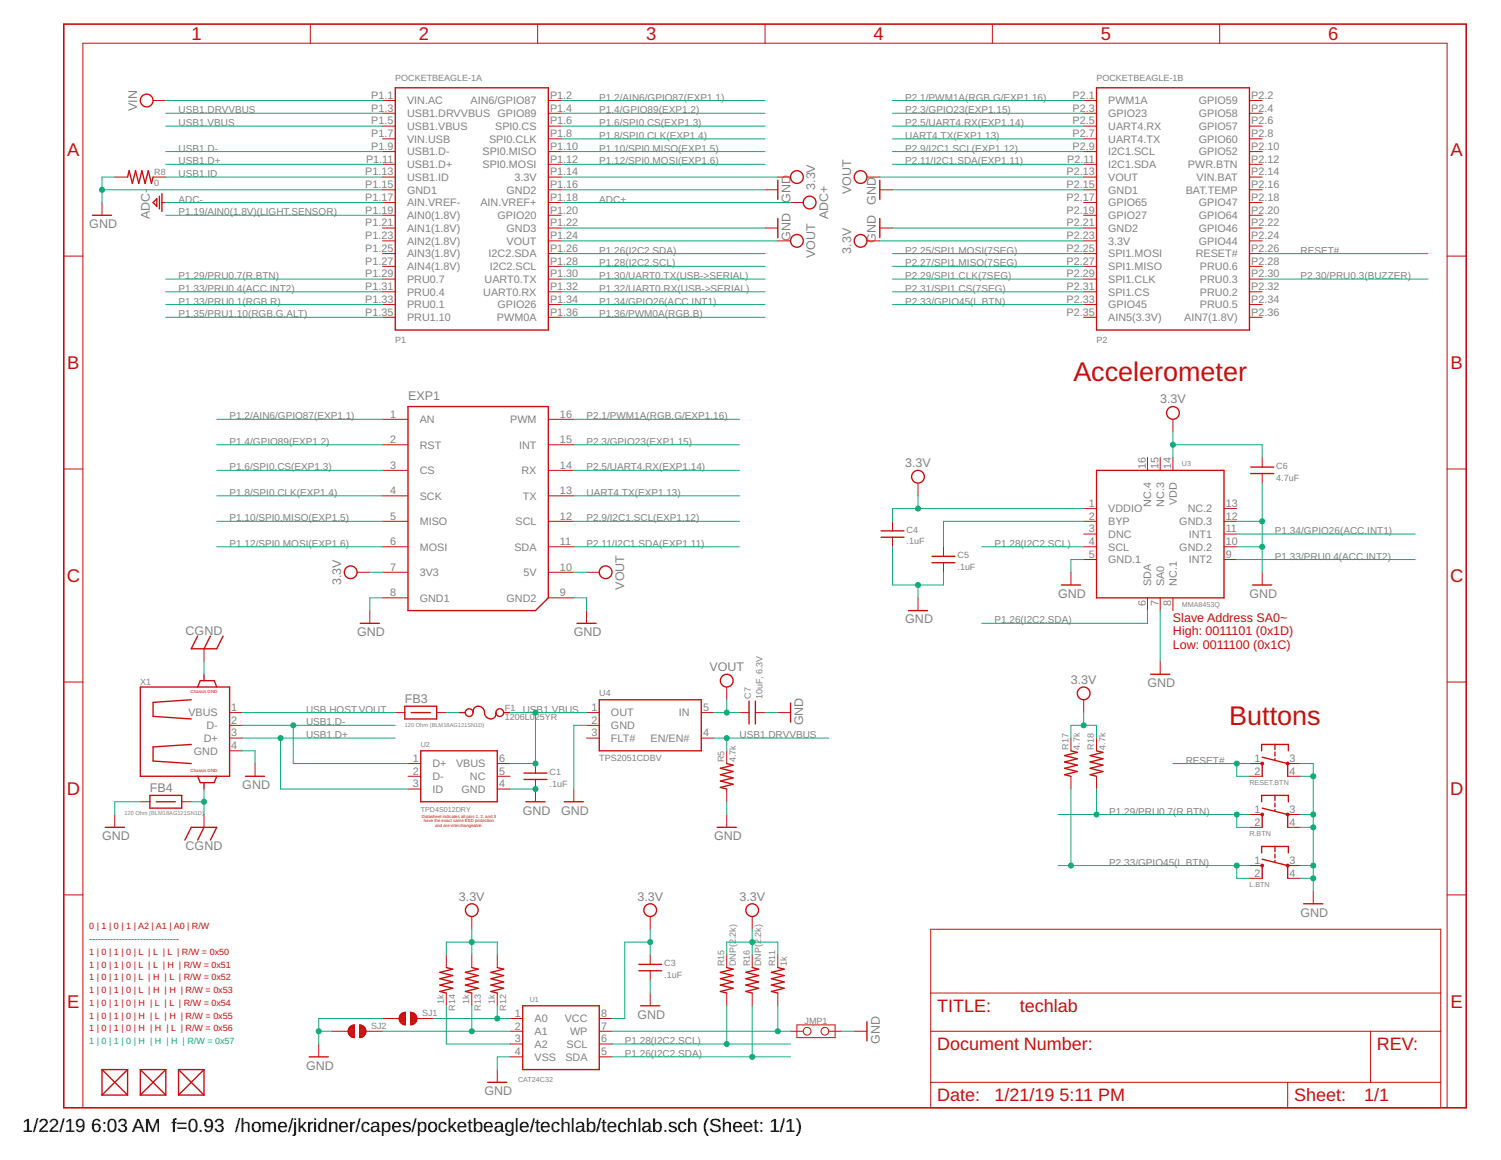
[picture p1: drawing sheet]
<svg xmlns="http://www.w3.org/2000/svg" width="279mm" height="216mm" viewBox="0 0 279 216" stroke-linecap="round" stroke-linejoin="round" font-family="sans-serif">
<g fill="none" stroke="#c90d0c" stroke-width=".25">
<path d="M73.6 16.3h28.5v45.1h-28.5zM204.1 16.3h28.5v45.1h-28.5zM23.7 33l.3-1.2 .6 2.3 .6-2.3 .6 2.3 .6-2.3 .6 2.3 .6-2.3 .6 2.3 .3-1.1M29.2 37v1.4l-.7-.7zM29.7 36.5v2.4M30.1 36v3.4M144.8 33.5v3.6M163.8 33.5v3.6M17.2 40.1h3.6M144.8 40.7v3.5M163.8 40.7v3.5M75.9 75.7h26.2v35.6l-2.4 2.3h-23.8z"/>
<path d="M164 100h4.3M164 98.8h4.3M204.1 87.5h23.7v23.8h-23.7zM232.8 88.1h4.3M232.8 86.9h4.3M36.8 118.4l-1.2 2.4h4.7l1.2-2.4M39.2 118.4l-1.2 2.4M67.1 116h3.5M107.4 116h3.6M169.1 113.6h3.6M173.5 104.7h4.3M173.5 103.5h4.3"/>
<path d="M197.6 108.9h3.5M233.2 108.9h3.5M26.1 127.9h16.6v16.6h-16.6zM35.6 130.2l-7.1 .5v2.6l7.1 .5M35.6 138.6l-7.1 .4v2.6l7.1 .5M36.8 127.9l.5-1.2h2.6l.4 1.2M38 125.5v1.2M75.4 131.4h5.9v2.4h-5.9zM76.5 132.6h3.6M78.3 139.7h14.3v9.5h-14.3zM85.4 132.6h1.2M88.1 132.6a1.08 1.08 0 0 1 1-1.2 1.08 1.08 0 0 1 1.1 1.2 1.08 1.08 0 0 0 1.1 1.2 1.08 1.08 0 0 0 1-1.2"/>
<path d="M93.7 132.6h1.2M111.5 130.2h19v9.5h-19zM139.4 130.5v4.2M140.6 130.5v4.2M147.2 130.9v3.5M199.3 139.7l1.2 .3-2.3 .6 2.3 .6-2.3 .6 2.3 .6-2.3 .6 2.3 .6-2.3 .6 1.1 .3M204.1 139.7l1.2 .3-2.4 .6 2.4 .6-2.4 .6 2.4 .6-2.4 .6 2.4 .6-2.4 .6 1.2 .3M214.2 125.5h3.5M234.8 139.7v-1.1h5v1.1M237.3 138.6v.9M237.3 140v.7M19.6 154h3.6"/>
<path d="M27.9 148h5.9v2.4h-5.9zM29.1 149.2h3.5M34.4 156.4l1.2-2.4h4.7l-1.1 2.4M36.8 144.5l.5 1.2h2.6l.4-1.2M38 145.7v1.2M38 154l-1.2 2.4M45.7 144.5h3.6M97.5 145.1h4.3M97.5 143.9h4.3M97.9 149.2h3.6M105 149.2h3.6M133.5 154h3.6"/>
<path d="M135.3 142.1l1.2 .3-2.4 .6 2.4 .6-2.4 .6 2.4 .6-2.4 .6 2.4 .6-2.4 .6 1.2 .3M234.8 149.2v-1.2h5v1.2M234.8 158.7v-1.2h5v1.2M234.9 140.9l4.8 1.2v2.4M234.9 142.1v2.4M234.9 151.6v2.4M234.9 150.4l4.8 1.2v2.4M234.9 159.9l4.8 1.2v2.4M237.3 141.2v.2M237.3 148v1M237.3 149.5v.7M237.3 150.7v.2"/>
<path d="M237.3 157.5v1M237.3 159v.7M118.9 179.5h4.3M234.9 161.1v2.4M237.3 160.1v.3M242.7 168.2h3.5M19 199.1l4.7 4.7M19 199.1h4.7M19 199.1v4.7M23.7 199.1l-4.7 4.7M23.7 199.1v4.7M26.1 199.1h4.8"/>
<path d="M26.1 199.1l4.8 4.7M26.1 199.1v4.7M30.9 199.1l-4.8 4.7M30.9 199.1v4.7M33.2 199.1h4.8M33.2 199.1l4.8 4.7M33.2 199.1v4.7M38 199.1l-4.8 4.7M38 199.1v4.7M57.6 196.7h3.5M83.1 180.1l1.2 .3-2.4 .6 2.4 .6-2.4 .6 2.4 .6-2.4 .5 2.4 .6-2.4 .6 1.2 .3M87.8 180.1l1.2 .3-2.4 .6 2.4 .6-2.4 .6 2.4 .6-2.4 .5 2.4 .6-2.4 .6 1.2 .3"/>
<path d="M92.6 180.1l1.1 .3-2.3 .6 2.3 .6-2.3 .6 2.3 .6-2.3 .5 2.3 .6-2.3 .6 1.2 .3M97.3 187.2h14.2v11.9h-14.2zM118.9 180.7h4.3M119.3 187.2h3.5M135.3 180.1l1.2 .3-2.4 .6 2.4 .6-2.4 .6 2.4 .6-2.4 .5 2.4 .6-2.4 .6 1.2 .3M140 180.1l1.2 .3-2.4 .6 2.4 .6-2.4 .6 2.4 .6-2.4 .5 2.4 .6-2.4 .6 1.2 .3M144.8 180.1l1.2 .3-2.4 .6 2.4 .6-2.4 .6 2.4 .6-2.4 .5 2.4 .6-2.4 .6 1.2 .3M161.4 190.2v3.5M19 203.8h4.7M26.1 203.8h4.8M33.2 203.8h4.8M90.8 201.4h3.5"/>
<circle cx="27.3" cy="18.7" r="1.19"/>
<circle cx="148.3" cy="33" r="1.19"/>
<circle cx="150.7" cy="37.7" r="1.19"/>
<circle cx="160.2" cy="33" r="1.19"/>
<circle cx="148.3" cy="44.8" r="1.19"/>
<circle cx="160.2" cy="44.8" r="1.19"/>
<circle cx="218.3" cy="76.9" r="1.19"/>
<circle cx="170.9" cy="88.7" r="1.19"/>
<circle cx="65.3" cy="106.5" r="1.19"/>
<circle cx="112.7" cy="106.5" r="1.19"/>
<circle cx="87.3" cy="132.6" r=".72"/>
<circle cx="93" cy="132.6" r=".72"/>
<circle cx="135.3" cy="126.7" r="1.19"/>
<circle cx="201.7" cy="129.1" r="1.19"/>
<circle cx="234.9" cy="151.6" r=".23"/>
<circle cx="234.9" cy="142.1" r=".23"/>
<circle cx="239.7" cy="151.6" r=".23"/>
<circle cx="239.7" cy="142.1" r=".23"/>
<circle cx="87.8" cy="169.4" r="1.19"/>
<circle cx="121" cy="169.4" r="1.19"/>
<circle cx="140" cy="169.4" r="1.19"/>
<circle cx="234.9" cy="161.1" r=".23"/>
<circle cx="239.7" cy="161.1" r=".23"/>
</g>
<g fill="none" stroke="#c90d0c" stroke-width=".19">
<path d="M28.5 18.7h2.4M57.8 4.5v3.5M71.2 18.7h2.4M100.1 4.5v3.5M102.1 18.7h2.3M142.4 4.5v3.5M184.7 4.5v3.5M201.7 18.7h2.4M227 4.5v3.5M232.6 18.7h2.3M19 37.7v2.4M21.4 33h2.3"/>
<path d="M28.5 33h2.4M30.1 37.7h.8M71.2 21.1h2.4M71.2 23.5h2.4M71.2 25.8h2.4M71.2 28.2h2.4M71.2 30.6h2.4M71.2 33h2.4M71.2 35.3h2.4M71.2 37.7h2.4M102.1 21.1h2.3M102.1 23.5h2.3"/>
<path d="M102.1 25.8h2.3M102.1 28.2h2.3M102.1 30.6h2.3M102.1 33h2.3M102.1 35.3h2.3M102.1 37.7h2.3M142.4 35.3h2.4M144.8 33h2.4M147.2 37.7h2.3M161.4 33h2.4M163.8 35.3h2.3M201.7 21.1h2.4"/>
<path d="M201.7 23.5h2.4M201.7 25.8h2.4M201.7 28.2h2.4M201.7 30.6h2.4M201.7 33h2.4M201.7 35.3h2.4M201.7 37.7h2.4M232.6 21.1h2.3M232.6 23.5h2.3M232.6 25.8h2.3M232.6 28.2h2.3M232.6 30.6h2.3"/>
<path d="M232.6 33h2.3M232.6 35.3h2.3M232.6 37.7h2.3M11.9 47.7h3.5M71.2 40.1h2.4M71.2 42.4h2.4M71.2 44.8h2.4M71.2 47.2h2.4M71.2 49.6h2.4M71.2 51.9h2.4M71.2 54.3h2.4M71.2 56.7h2.4"/>
<path d="M71.2 59.1h2.4M102.1 40.1h2.3M102.1 42.4h2.3M102.1 44.8h2.3M102.1 47.2h2.3M102.1 49.6h2.3M102.1 51.9h2.3M102.1 54.3h2.3M102.1 56.7h2.3M102.1 59.1h2.3M142.4 42.4h2.4M144.8 44.8h2.4"/>
<path d="M161.4 44.8h2.4M163.8 42.4h2.3M201.7 40.1h2.4M201.7 42.4h2.4M201.7 44.8h2.4M201.7 47.2h2.4M201.7 49.6h2.4M201.7 51.9h2.4M201.7 54.3h2.4M201.7 56.7h2.4M201.7 59.1h2.4M232.6 40.1h2.3"/>
<path d="M232.6 42.4h2.3M232.6 44.8h2.3M232.6 47.2h2.3M232.6 49.6h2.3M232.6 51.9h2.3M232.6 54.3h2.3M232.6 56.7h2.3M232.6 59.1h2.3M269.4 47.7h3.5M71.2 78h4.7M102.1 78h4.7M218.3 78v2.4"/>
<path d="M11.9 87.3h3.5M71.2 82.8h4.7M71.2 87.5h4.7M71.2 92.3h4.7M71.2 97h4.7M102.1 82.8h4.7M102.1 87.5h4.7M102.1 92.3h4.7M102.1 97h4.7M166.1 97v1.8M166.1 100v1.8M170.9 89.9v2.4"/>
<path d="M201.7 97h2.4M201.7 94.7h2.4M201.7 99.4h2.4M213.6 85.2v2.3M216 85.2v2.3M218.3 85.2v2.3M227.8 97h2.4M227.8 94.7h2.4M227.8 99.4h2.4M234.9 85.2v1.7M234.9 88.1v1.8M269.4 87.3h3.5"/>
<path d="M66.5 106.5h2.3M68.8 113.6v2.4M71.2 101.8h4.7M71.2 106.5h4.7M71.2 111.3h4.7M102.1 101.8h4.7M102.1 106.5h4.7M102.1 111.3h4.7M109.2 106.5h2.3M109.2 113.6v2.4M170.9 111.3v2.3M175.6 101.8v1.7"/>
<path d="M175.6 104.7v1.8M199.3 106.5v2.4M201.7 101.8h2.4M201.7 104.1h2.4M213.6 111.3v2.3M216 111.3v2.3M218.3 111.3v2.3M227.8 101.8h2.4M227.8 104.1h2.4M234.9 106.5v2.4M11.9 126.9h3.5M38 120.8v2.3"/>
<path d="M42.7 132.6h2.4M42.7 135h2.4M42.7 137.4h2.4M42.7 139.7h2.4M73.6 132.6h1.8M81.3 132.6h1.8M109.2 132.6h2.3M109.2 135h2.3M109.2 137.4h2.3M130.5 132.6h2.4M130.5 137.4h2.4M135.3 127.9v2.3"/>
<path d="M135.3 139.7v2.4M137.6 132.6h1.8M140.6 132.6h1.8M144.8 132.6h2.4M199.3 137.4v2.3M201.7 130.2v2.4M204.1 137.4v2.3M216 123.1v2.4M269.4 126.9h3.5M21.4 151.6v2.4M26.1 149.2h1.8M33.8 149.2h1.8"/>
<path d="M38 151.6v2.4M47.5 142.1v2.4M75.9 142.1h2.4M75.9 144.5h2.4M75.9 146.9h2.4M92.6 142.1h2.3M92.6 144.5h2.3M92.6 146.9h2.3M99.7 142.1v1.8M99.7 145.1v4.1M106.8 146.9v2.3M135.3 146.9v2.3"/>
<path d="M135.3 151.6v2.4M199.3 144.5v2.4M204.1 144.5v2.4M232.6 142.1h2.3M232.6 144.5h2.3M232.6 151.6h2.3M232.6 154h2.3M239.7 142.1h2.4M239.7 144.5h2.4M239.7 151.6h2.4M239.7 154h2.4M11.9 166.6h3.5"/>
<path d="M83.1 177.7v2.4M87.8 170.6v2.4M87.8 177.7v2.4M92.6 177.7v2.4M121 170.6v2.4M121 177.7v1.8M135.3 177.7v2.4M140 170.6v2.4M140 177.7v2.4M144.8 177.7v2.4M173.2 173h95v33.2h-95zM232.6 161.1h2.3"/>
<path d="M232.6 163.5h2.3M239.7 161.1h2.4M239.7 163.5h2.4M244.5 165.8v2.4M269.4 166.6h3.5M59.3 194.3v2.4M61.7 191.9h3.1M64.8 191.9v.3M64.8 191.9h1.2M64.8 192.2l.1 .2M64.8 192.1h1.2M64.8 192h1.2"/>
<path d="M64.8 191.8h1.2M64.8 192.2h1.2M64.8 191.7h1.2M64.9 191.6h1.1M64.9 192.4h1.1M64.9 191.5h1.1M64.9 192.5h1.1M65 191.3l-.2 .6M65 191.4h1M65 192.6h1M65 191.2h1M65.1 192.7h.9"/>
<path d="M65.1 191.1h.9M65.2 192.8h.8M65.2 191h.8M65.3 192.9h.7M65.4 190.9l.6-.1v2.3l-.6-.1-.5-.6M65.4 190.9l-.4 .4M65.4 190.9h.6M65.5 193h.5M65.7 190.8h.3M66.9 193h.5M66.9 192.9h.7M66.9 192.8h.9"/>
<path d="M66.9 192.7h1M66.9 192.6h1M66.9 192.5h1.1M66.9 192.4h1.2M66.9 192.2h1.2M66.9 192.1h1.2M66.9 192h1.2M66.9 191.9h1.2M66.9 191.8h1.2M66.9 191.7h1.2M66.9 191.6h1.2M66.9 191.5h1.1"/>
<path d="M66.9 191.4h1.1M66.9 191.2h1M66.9 191.1h.9M66.9 191h.8M66.9 190.9h.6M66.9 190.8h.3M67.5 190.9l-.6-.1v2.3l.6-.1 .6-.6M67.5 190.9l.5 .4M68 191.3l.1 .6M68.1 192.2v.2M68.1 191.9h3.1M68.1 191.9v.3"/>
<path d="M71.2 189.6h4.3M74.3 189.7h1.2M74.3 189.5h1.2M74.3 189.8h1.2M74.3 189.4h1.2M74.3 189.9h1.2M74.3 189.3h1.2M74.4 189.2l-.1 .4 .1 .6M74.4 190h1.1M74.4 189.1h1.1M74.4 189h1.1M74.4 190.1h1.1"/>
<path d="M74.5 188.9h1M74.5 190.2h1M74.6 188.8l.3-.2 .6-.2v2.4l-.6-.2-.5-.4M74.6 188.8l-.2 .4M74.6 188.8h.9M74.6 190.4h.9M74.7 188.7h.8M74.7 190.5h.8M74.8 188.6h.7M74.9 190.6h.6M75 188.5h.5M75.1 190.7h.4"/>
<path d="M76.4 190.7h.4M76.4 190.6h.6M76.4 190.5h.8M76.4 190.4h.9M76.4 190.2h1M76.4 190.1h1.1M76.4 190h1.1M76.4 189.9h1.2M76.4 189.8h1.2M76.4 189.7h1.2M76.4 189.5h1.2M76.4 189.4h1.2"/>
<path d="M76.4 189.3h1.2M76.4 189.1h1.1M76.4 189h1.1M76.4 188.9h1M76.4 188.8h.9M76.4 188.7h.8M76.4 188.6h.7M76.4 188.5h.5M77.2 190.5l-.4 .2M77.3 188.8l-.3-.2-.6-.2v2.4l.4-.1M77.3 188.8l.2 .4M77.5 189.2l.1 .6-.4 .7"/>
<path d="M80.7 189.6h-4.3M83.1 184.8v2.4M87.8 184.8v2.4M92.6 184.8v2.4M92.6 199.1v2.3M94.9 191.9h2.4M94.9 189.6h2.4M94.9 194.3h2.4M94.9 196.7h2.4M111.5 191.9h2.4M111.5 189.6h2.4M111.5 194.3h2.4"/>
<path d="M111.5 196.7h2.4M121 180.7v1.8M121 184.8v2.4M135.3 184.8v2.4M140 184.8v2.4M144.8 184.8v2.4M147.2 191.9h2.3M148.3 190.8h7.1v2.3h-7.1zM154.3 191.9h2.3M159 191.9h2.4M173.2 191.9h95M173.2 184.8h95"/>
<path d="M255.1 191.9v9.5M15.4 206.2v-198.2h254v198.2M173.2 201.4h95M239.7 201.4v4.8"/>
<circle cx="150.2" cy="191.9" r=".72"/>
<circle cx="153.5" cy="191.9" r=".72"/>
</g>
<path d="M11.9 4.5h261v201.7h-261z" fill="none" stroke="#c90d0c" stroke-width=".3"/>
<g fill="none" stroke="#0dab76" stroke-width=".19">
<path d="M30.9 18.7h40.3M104.4 18.7h38M166.1 18.7h35.6M19 35.3h52.2M21.4 33h-2.4v4.7M30.9 33h40.3M30.9 21.1h40.3M30.9 23.5h40.3M30.9 28.2h40.3M30.9 30.6h40.3M30.9 37.7h40.3M104.4 35.3h38"/>
<path d="M104.4 33h40.4M104.4 21.1h38M104.4 23.5h38M104.4 28.2h38M104.4 30.6h38M104.4 25.8h38M104.4 37.7h42.8M163.8 33h37.9M166.1 35.3h35.6M166.1 21.1h35.6M166.1 23.5h35.6M166.1 28.2h35.6"/>
<path d="M166.1 30.6h35.6M166.1 25.8h35.6M30.9 40.1h40.3M30.9 51.9h40.3M30.9 54.3h40.3M30.9 56.7h40.3M30.9 59.1h40.3M104.4 42.4h38M104.4 51.9h38M104.4 54.3h38M104.4 56.7h38M104.4 59.1h38"/>
<path d="M104.4 47.2h38M104.4 49.6h38M104.4 44.8h40.4M163.8 44.8h37.9M166.1 42.4h35.6M166.1 51.9h35.6M166.1 54.3h35.6M166.1 56.7h35.6M166.1 47.2h35.6M166.1 49.6h35.6M234.9 51.9h30.9M234.9 47.2h30.9"/>
<path d="M40.3 78h30.9M106.8 78h30.8M40.3 97h30.9M40.3 82.8h30.9M40.3 87.5h30.9M40.3 92.3h30.9M106.8 97h30.8M106.8 82.8h30.8M106.8 87.5h30.8M106.8 92.3h30.8M170.9 92.3v2.4M201.7 97h-26.1v4.8"/>
<path d="M201.7 94.7h-35.6v2.3M218.3 82.8h16.6v2.4M218.3 80.4v4.8M230.2 97h4.7M230.2 99.4h33.2M234.9 89.9v16.6M40.3 101.8h30.9M68.8 106.5h2.4M71.2 111.3h-2.4v2.3M106.8 111.3h2.4v2.3M106.8 101.8h30.8M106.8 106.5h2.4"/>
<path d="M166.1 101.8v7.1h9.5v-2.4M170.9 108.9v2.4M182.8 101.8h18.9M201.7 104.1h-2.4v2.4M213.6 113.6v2.4h-30.8M216 113.6v9.5M230.2 104.1h33.2M230.2 101.8h4.7M38 123.1v2.4M45.1 139.7h2.4v2.4M45.1 132.6h28.5M45.1 135h28.5"/>
<path d="M45.1 137.4h28.5M52.2 137.4v9.5h23.7M54.6 135v7.1h21.3M83.1 132.6h2.3M94.9 132.6h14.3M99.7 132.6v9.5h-4.8M109.2 135h-2.4v11.9M132.9 132.6h4.7M132.9 137.4h21.4M135.3 130.2v2.4M135.3 137.4v2.3M142.4 132.6h2.4"/>
<path d="M199.3 137.4v-2.4h4.8v2.4M201.7 132.6v2.4M26.1 149.2h-4.7v2.4M35.6 149.2h2.4M38 146.9v4.7M94.9 146.9h4.8M135.3 149.2v2.4M197 151.6h35.6M199.3 146.9v14.2M204.1 146.9v4.7M218.3 142.1h14.3M230.2 151.6v2.4h2.4"/>
<path d="M230.2 142.1v2.4h2.4M242.1 142.1h2.4v23.7M242.1 151.6h2.4M242.1 154h2.4M242.1 144.5h2.4M83.1 177.7v-2.4h9.5v2.4M87.8 173v4.7M121 173v4.7M121 175.3h-4.7v14.3h-2.4M135.3 177.7v-2.4h9.5v2.4M140 173v4.7M197 161.1h35.6"/>
<path d="M230.2 161.1v2.4h2.4M242.1 161.1h2.4M242.1 163.5h2.4M59.3 191.9h2.4M71.2 191.9h23.7M71.2 189.6h-11.9v4.7M80.7 189.6h14.2M83.1 187.2v7.1h11.8M87.8 187.2v4.7M92.6 187.2v2.4M94.9 196.7h-2.3v2.4M113.9 191.9h33.3"/>
<path d="M113.9 196.7h33.3M113.9 194.3h33.3M121 182.5v2.3M135.3 187.2v7.1M140 187.2v9.5M144.8 187.2v4.7M156.6 191.9h2.4"/>
</g>
<g fill="#0dab76" stroke="#0dab76" stroke-width=".19">
<circle cx="244.5" cy="154" r=".47"/>
<circle cx="244.5" cy="161.1" r=".47"/>
<circle cx="244.5" cy="163.5" r=".47"/>
<circle cx="244.5" cy="151.6" r=".47"/>
<circle cx="244.5" cy="144.5" r=".47"/>
<circle cx="19" cy="35.3" r=".47"/>
<circle cx="99.7" cy="146.9" r=".47"/>
<circle cx="59.3" cy="191.9" r=".47"/>
<circle cx="170.9" cy="108.9" r=".47"/>
<circle cx="234.9" cy="97" r=".47"/>
<circle cx="234.9" cy="101.8" r=".47"/>
<circle cx="135.3" cy="137.4" r=".47"/>
<circle cx="99.7" cy="142.1" r=".47"/>
<circle cx="99.7" cy="132.6" r=".47"/>
<circle cx="54.6" cy="135" r=".47"/>
<circle cx="52.2" cy="137.4" r=".47"/>
<circle cx="230.2" cy="151.6" r=".47"/>
<circle cx="204.1" cy="151.6" r=".47"/>
<circle cx="140" cy="196.7" r=".47"/>
<circle cx="135.3" cy="194.3" r=".47"/>
<circle cx="230.2" cy="161.1" r=".47"/>
<circle cx="199.3" cy="161.1" r=".47"/>
<circle cx="230.2" cy="142.1" r=".47"/>
<circle cx="135.3" cy="132.6" r=".47"/>
<circle cx="87.8" cy="175.3" r=".47"/>
<circle cx="140" cy="175.3" r=".47"/>
<circle cx="121" cy="175.3" r=".47"/>
<circle cx="201.7" cy="135" r=".47"/>
<circle cx="170.9" cy="94.7" r=".47"/>
<circle cx="218.3" cy="82.8" r=".47"/>
<circle cx="144.8" cy="191.9" r=".47"/>
<circle cx="92.6" cy="189.6" r=".47"/>
<circle cx="87.8" cy="191.9" r=".47"/>
<circle cx="38" cy="149.2" r=".47"/>
</g>
<g font-size="5" fill="#c90d0c">
<text x="199.8" y="70.9">Accelerometer</text>
<text x="228.8" y="135">Buttons</text>
</g>
<g font-size="3.5">
<text x="4.2" y="210.7">1/22/19</text>
<text x="17" y="210.7">6:03 AM f=0.93 /home/jkridner/capes/pocketbeagle/techlab/techlab.sch (Sheet: 1/1)</text>
</g>
<g font-size="3.4" fill="#c90d0c">
<text x="35.6" y="7.5">1</text>
<text x="78" y="7.5">2</text>
<text x="120.3" y="7.5">3</text>
<text x="162.6" y="7.5">4</text>
<text x="204.9" y="7.5">5</text>
<text x="247.3" y="7.5">6</text>
<text x="12.5" y="29.1">A</text>
<text x="270" y="29.1">A</text>
<text x="12.5" y="68.7">B</text>
<text x="270" y="68.7">B</text>
<text x="12.4" y="108.3">C</text>
<text x="269.9" y="108.3">C</text>
<text x="12.4" y="147.9">D</text>
<text x="269.9" y="147.9">D</text>
<text x="12.5" y="187.6">E</text>
<text x="270" y="187.6">E</text>
</g>
<g font-size="3.3" fill="#c90d0c">
<text x="174.4" y="188.4">TITLE:</text>
<text x="189.9" y="188.4">techlab</text>
<text x="174.4" y="195.5">Document Number:</text>
<text x="256.3" y="195.5">REV:</text>
<text x="174.4" y="205">Date:</text>
<text x="185.1" y="205">1/21/19</text>
<text x="197.2" y="205">5:11 PM</text>
<text x="240.9" y="205">Sheet:</text>
<text x="253.9" y="205">1/1</text>
</g>
<g font-size="2.3" fill="#808080">
<text x="25.5" y="20.6" transform="rotate(-90 25.5 20.6)">VIN</text>
<text x="151.8" y="35.3" transform="rotate(-90 151.8 35.3)">3.3V</text>
<text x="27.9" y="40.8" transform="rotate(-90 27.9 40.8)">ADC-</text>
<text x="147.1" y="37.7" transform="rotate(-90 147.1 37.7)">GND</text>
<text x="154.1" y="40.8" transform="rotate(-90 154.1 40.8)">ADC+</text>
<text x="158.4" y="36.2" transform="rotate(-90 158.4 36.2)">VOUT</text>
<text x="163" y="38.1" transform="rotate(-90 163 38.1)">GND</text>
<text x="16.6" y="42.4">GND</text>
<text x="147.1" y="44.8" transform="rotate(-90 147.1 44.8)">GND</text>
<text x="158.4" y="47.2" transform="rotate(-90 158.4 47.2)">3.3V</text>
<text x="163" y="45.2" transform="rotate(-90 163 45.2)">GND</text>
<text x="151.8" y="48.1" transform="rotate(-90 151.8 48.1)">VOUT</text>
<text x="76" y="74.5">EXP1</text>
<text x="215.9" y="75.1">3.3V</text>
<text x="168.5" y="86.9">3.3V</text>
<text x="63.5" y="108.9" transform="rotate(-90 63.5 108.9)">3.3V</text>
<text x="116.2" y="109.8" transform="rotate(-90 116.2 109.8)">VOUT</text>
<text x="197" y="111.3">GND</text>
<text x="232.6" y="111.3">GND</text>
<text x="34.6" y="118.3">CGND</text>
<text x="66.5" y="118.4">GND</text>
<text x="106.8" y="118.4">GND</text>
<text x="168.5" y="116">GND</text>
<text x="132" y="124.9">VOUT</text>
<text x="75.4" y="130.8">FB3</text>
<text x="199.3" y="127.3">3.3V</text>
<text x="213.6" y="127.9">GND</text>
<text x="149.5" y="135" transform="rotate(-90 149.5 135)">GND</text>
<text x="27.9" y="147.5">FB4</text>
<text x="45.1" y="146.9">GND</text>
<text x="97.3" y="151.6">GND</text>
<text x="104.4" y="151.6">GND</text>
<text x="19" y="156.4">GND</text>
<text x="34.6" y="158.1">CGND</text>
<text x="132.9" y="156.4">GND</text>
<text x="85.4" y="167.6">3.3V</text>
<text x="118.6" y="167.6">3.3V</text>
<text x="137.6" y="167.6">3.3V</text>
<text x="242.1" y="170.6">GND</text>
<text x="118.7" y="189.6">GND</text>
<text x="163.8" y="194.3" transform="rotate(-90 163.8 194.3)">GND</text>
<text x="57" y="199.1">GND</text>
<text x="90.2" y="203.8">GND</text>
</g>
<g font-size="2.3" fill="#c90d0c">
<text x="218.3" y="115.8">Slave Address SA0~</text>
<text x="218.3" y="118.3">High: 0011101 (0x1D)</text>
<text x="218.3" y="120.8">Low: 0011100 (0x1C)</text>
</g>
<g font-size="2" fill="#808080">
<text x="69.1" y="18.4">P1.1</text>
<text x="69.1" y="20.8">P1.3</text>
<text x="69.1" y="23.1">P1.5</text>
<text x="75.8" y="19.4">VIN.AC</text>
<text x="75.8" y="21.8">USB1.DRVVBUS GPIO89</text>
<text x="87.6" y="19.4">AIN6/GPIO87</text>
<text x="102.4" y="23.1">P1.6</text>
<text x="102.4" y="20.8">P1.4</text>
<text x="102.4" y="18.4">P1.2</text>
<text x="199.6" y="18.4">P2.1</text>
<text x="199.6" y="20.8">P2.3</text>
<text x="199.6" y="23.1">P2.5</text>
<text x="206.3" y="19.4">PWM1A</text>
<text x="206.3" y="21.8">GPIO23</text>
<text x="223.1" y="21.8">GPIO58</text>
<text x="223.1" y="19.4">GPIO59</text>
<text x="232.9" y="23.1">P2.6</text>
<text x="232.9" y="20.8">P2.4</text>
<text x="232.9" y="18.4">P2.2</text>
<text x="69.1" y="25.5">P1.7</text>
<text x="69.1" y="27.9">P1.9</text>
<text x="75.8" y="24.2">USB1.VBUS</text>
<text x="75.8" y="26.5">VIN.USB</text>
<text x="75.8" y="28.9">USB1.D-</text>
<text x="89.8" y="28.9">SPI0.MISO</text>
<text x="91" y="26.5">SPI0.CLK</text>
<text x="92.2" y="24.2">SPI0.CS</text>
<text x="102.4" y="27.9">P1.10</text>
<text x="102.4" y="25.5">P1.8</text>
<text x="199.6" y="25.5">P2.7</text>
<text x="199.6" y="27.9">P2.9</text>
<text x="206.3" y="24.2">UART4.RX</text>
<text x="206.3" y="26.5">UART4.TX</text>
<text x="206.3" y="28.9">I2C1.SCL</text>
<text x="223.1" y="28.9">GPIO52</text>
<text x="223.1" y="26.5">GPIO60</text>
<text x="223.1" y="24.2">GPIO57</text>
<text x="232.9" y="27.9">P2.10</text>
<text x="232.9" y="25.5">P2.8</text>
<text x="68" y="32.6">P1.13</text>
<text x="68" y="35">P1.15</text>
<text x="68.1" y="30.3">P1.11</text>
<text x="75.8" y="31.3">USB1.D+</text>
<text x="75.8" y="33.7">USB1.ID</text>
<text x="89.8" y="31.3">SPI0.MOSI</text>
<text x="95.7" y="33.7">3.3V</text>
<text x="102.4" y="35">P1.16</text>
<text x="102.4" y="32.6">P1.14</text>
<text x="102.4" y="30.3">P1.12</text>
<text x="198.5" y="32.6">P2.13</text>
<text x="198.5" y="35">P2.15</text>
<text x="198.7" y="30.3">P2.11</text>
<text x="206.3" y="31.3">I2C1.SDA</text>
<text x="206.3" y="33.7">VOUT</text>
<text x="221.1" y="31.3">PWR.BTN</text>
<text x="222.7" y="33.7">VIN.BAT</text>
<text x="232.9" y="35">P2.16</text>
<text x="232.9" y="32.6">P2.14</text>
<text x="232.9" y="30.3">P2.12</text>
<text x="68" y="37.4">P1.17</text>
<text x="68" y="39.7">P1.19</text>
<text x="75.8" y="36">GND1</text>
<text x="75.8" y="38.4">AIN.VREF-</text>
<text x="75.8" y="40.8">AIN0(1.8V)</text>
<text x="89.4" y="38.4">AIN.VREF+</text>
<text x="92.6" y="40.8">GPIO20</text>
<text x="94.3" y="36">GND2</text>
<text x="102.4" y="39.7">P1.20</text>
<text x="102.4" y="37.4">P1.18</text>
<text x="198.5" y="37.4">P2.17</text>
<text x="198.5" y="39.7">P2.19</text>
<text x="206.3" y="36">GND1</text>
<text x="206.3" y="38.4">GPIO65</text>
<text x="206.3" y="40.8">GPIO27</text>
<text x="220.7" y="36">BAT.TEMP</text>
<text x="223.1" y="40.8">GPIO64</text>
<text x="223.1" y="38.4">GPIO47</text>
<text x="232.9" y="39.7">P2.20</text>
<text x="232.9" y="37.4">P2.18</text>
<text x="68" y="42.1">P1.21</text>
<text x="68" y="44.5">P1.23</text>
<text x="68" y="46.9">P1.25</text>
<text x="75.8" y="43.2">AIN1(1.8V)</text>
<text x="75.8" y="45.5">AIN2(1.8V)</text>
<text x="75.8" y="47.9">AIN3(1.8V)</text>
<text x="90.9" y="47.9">I2C2.SDA</text>
<text x="94.3" y="45.5">VOUT</text>
<text x="94.3" y="43.2">GND3</text>
<text x="102.4" y="46.9">P1.26</text>
<text x="102.4" y="44.5">P1.24</text>
<text x="102.4" y="42.1">P1.22</text>
<text x="198.5" y="42.1">P2.21</text>
<text x="198.5" y="44.5">P2.23</text>
<text x="198.5" y="46.9">P2.25</text>
<text x="206.3" y="43.2">GND2</text>
<text x="206.3" y="45.5">3.3V</text>
<text x="206.3" y="47.9">SPI1.MOSI</text>
<text x="222.6" y="47.9">RESET#</text>
<text x="223.1" y="45.5">GPIO44</text>
<text x="223.1" y="43.2">GPIO46</text>
<text x="232.9" y="46.9">P2.26</text>
<text x="232.9" y="44.5">P2.24</text>
<text x="232.9" y="42.1">P2.22</text>
<text x="68" y="49.2">P1.27</text>
<text x="68" y="51.6">P1.29</text>
<text x="68" y="54">P1.31</text>
<text x="75.8" y="50.3">AIN4(1.8V)</text>
<text x="75.8" y="52.7">PRU0.7</text>
<text x="90.2" y="52.6">UART0.TX</text>
<text x="91.2" y="50.3">I2C2.SCL</text>
<text x="102.4" y="54">P1.32</text>
<text x="102.4" y="51.6">P1.30</text>
<text x="102.4" y="49.2">P1.28</text>
<text x="198.5" y="49.2">P2.27</text>
<text x="198.5" y="51.6">P2.29</text>
<text x="198.5" y="54">P2.31</text>
<text x="206.3" y="50.3">SPI1.MISO</text>
<text x="206.3" y="52.7">SPI1.CLK</text>
<text x="223.3" y="52.6">PRU0.3</text>
<text x="223.3" y="50.3">PRU0.6</text>
<text x="232.9" y="54">P2.32</text>
<text x="232.9" y="51.6">P2.30</text>
<text x="232.9" y="49.2">P2.28</text>
<text x="68" y="56.4">P1.33</text>
<text x="68" y="58.7">P1.35</text>
<text x="75.8" y="55">PRU0.4</text>
<text x="75.8" y="57.4">PRU0.1</text>
<text x="75.8" y="59.8">PRU1.10</text>
<text x="90" y="55">UART0.RX</text>
<text x="92.5" y="59.8">PWM0A</text>
<text x="92.6" y="57.4">GPIO26</text>
<text x="102.4" y="58.7">P1.36</text>
<text x="102.4" y="56.4">P1.34</text>
<text x="198.5" y="56.4">P2.33</text>
<text x="198.5" y="58.7">P2.35</text>
<text x="206.3" y="55">SPI1.CS</text>
<text x="206.3" y="57.4">GPIO45</text>
<text x="206.3" y="59.8">AIN5(3.3V)</text>
<text x="220.4" y="59.8">AIN7(1.8V)</text>
<text x="223.3" y="57.4">PRU0.5</text>
<text x="223.3" y="55">PRU0.2</text>
<text x="232.9" y="58.7">P2.36</text>
<text x="232.9" y="56.4">P2.34</text>
<text x="72.6" y="77.7">1</text>
<text x="104.2" y="77.7">16</text>
<text x="72.6" y="82.5">2</text>
<text x="78.1" y="78.8">AN</text>
<text x="78.1" y="83.5">RST</text>
<text x="95" y="78.7">PWM</text>
<text x="96.6" y="83.5">INT</text>
<text x="104.2" y="82.5">15</text>
<text x="72.6" y="87.2">3</text>
<text x="78.1" y="88.2">CS</text>
<text x="97.1" y="88.2">RX</text>
<text x="104.2" y="87.2">14</text>
<text x="213.3" y="87.2" transform="rotate(-90 213.3 87.2)">16</text>
<text x="215.6" y="87.2" transform="rotate(-90 215.6 87.2)">15</text>
<text x="218" y="87.2" transform="rotate(-90 218 87.2)">14</text>
<text x="72.6" y="91.9">4</text>
<text x="78.1" y="93">SCK</text>
<text x="97.3" y="93">TX</text>
<text x="104.2" y="91.9">13</text>
<text x="202.6" y="94.3">1</text>
<text x="206.3" y="95.4">VDDIO</text>
<text x="214.3" y="94.3" transform="rotate(-90 214.3 94.3)">NC.4</text>
<text x="216.7" y="94.3" transform="rotate(-90 216.7 94.3)">NC.3</text>
<text x="219" y="94" transform="rotate(-90 219 94)">VDD</text>
<text x="221.1" y="95.4">NC.2</text>
<text x="228.2" y="94.3">13</text>
<text x="72.6" y="96.7">5</text>
<text x="72.6" y="101.4">6</text>
<text x="78.1" y="97.7">MISO</text>
<text x="96" y="97.7">SCL</text>
<text x="104.2" y="101.4">11</text>
<text x="104.2" y="96.7">12</text>
<text x="202.6" y="96.7">2</text>
<text x="202.6" y="99.1">3</text>
<text x="202.6" y="101.4">4</text>
<text x="206.3" y="97.7">BYP</text>
<text x="206.3" y="100.1">DNC</text>
<text x="219.5" y="97.7">GND.3</text>
<text x="221.3" y="100.1">INT1</text>
<text x="228.2" y="101.4">10</text>
<text x="228.2" y="99.1">11</text>
<text x="228.2" y="96.7">12</text>
<text x="72.6" y="106.2">7</text>
<text x="78.1" y="102.5">MOSI</text>
<text x="78.1" y="107.2">3V3</text>
<text x="95.7" y="102.5">SDA</text>
<text x="97.4" y="107.2">5V</text>
<text x="104.2" y="106.2">10</text>
<text x="202.6" y="103.8">5</text>
<text x="206.3" y="102.5">SCL</text>
<text x="206.3" y="104.9">GND.1</text>
<text x="219.5" y="102.5">GND.2</text>
<text x="221.3" y="104.9">INT2</text>
<text x="228.2" y="103.8">9</text>
<text x="72.6" y="110.9">8</text>
<text x="78.1" y="112">GND1</text>
<text x="94.3" y="112">GND2</text>
<text x="104.2" y="110.9">9</text>
<text x="213.3" y="112.7" transform="rotate(-90 213.3 112.7)">6</text>
<text x="214.3" y="109.1" transform="rotate(-90 214.3 109.1)">SDA</text>
<text x="215.6" y="112.7" transform="rotate(-90 215.6 112.7)">7</text>
<text x="216.7" y="109.1" transform="rotate(-90 216.7 109.1)">SA0</text>
<text x="218" y="112.7" transform="rotate(-90 218 112.7)">8</text>
<text x="219.1" y="109.1" transform="rotate(-90 219.1 109.1)">NC.1</text>
<text x="35.1" y="133.3">VBUS</text>
<text x="38.4" y="135.7">D-</text>
<text x="43.1" y="132.3">1</text>
<text x="43.1" y="134.7">2</text>
<text x="43.1" y="137">3</text>
<text x="110.1" y="132.3">1</text>
<text x="110.1" y="134.7">2</text>
<text x="110.1" y="137">3</text>
<text x="113.7" y="133.3">OUT</text>
<text x="113.7" y="135.7">GND</text>
<text x="126.3" y="133.3">IN</text>
<text x="130.9" y="137">4</text>
<text x="130.9" y="132.3">5</text>
<text x="36.1" y="140.4">GND</text>
<text x="37.9" y="138.1">D+</text>
<text x="43.1" y="139.4">4</text>
<text x="76.9" y="141.8">1</text>
<text x="80.5" y="142.8">D+</text>
<text x="84.9" y="142.8">VBUS</text>
<text x="92.9" y="141.8">6</text>
<text x="113.7" y="138.1">FLT#</text>
<text x="121.1" y="138.1">EN/EN#</text>
<text x="233.5" y="141.8">1</text>
<text x="240" y="141.8">3</text>
<text x="76.9" y="144.2">2</text>
<text x="76.9" y="146.5">3</text>
<text x="80.5" y="145.2">D-</text>
<text x="80.5" y="147.6">ID</text>
<text x="85.9" y="147.6">GND</text>
<text x="87.5" y="145.2">NC</text>
<text x="92.9" y="146.5">4</text>
<text x="92.9" y="144.2">5</text>
<text x="233.5" y="144.2">2</text>
<text x="240" y="144.2">4</text>
<text x="233.5" y="151.3">1</text>
<text x="233.5" y="153.6">2</text>
<text x="240" y="151.3">3</text>
<text x="240" y="153.6">4</text>
<text x="233.5" y="160.8">1</text>
<text x="240" y="160.8">3</text>
<text x="233.5" y="163.1">2</text>
<text x="240" y="163.1">4</text>
<text x="95.9" y="189.2">1</text>
<text x="95.9" y="191.6">2</text>
<text x="99.5" y="190.3">A0</text>
<text x="105.1" y="190.3">VCC</text>
<text x="111.9" y="191.6">7</text>
<text x="111.9" y="189.2">8</text>
<text x="95.9" y="194">3</text>
<text x="95.9" y="196.4">4</text>
<text x="99.5" y="192.7">A1</text>
<text x="99.5" y="195">A2</text>
<text x="99.5" y="197.4">VSS</text>
<text x="105.2" y="197.4">SDA</text>
<text x="105.4" y="195">SCL</text>
<text x="106.1" y="192.7">WP</text>
<text x="111.9" y="196.4">5</text>
<text x="111.9" y="194">6</text>
</g>
<g font-size="1.9" fill="#808080">
<text x="33.2" y="21.1">USB1.DRVVBUS</text>
<text x="33.2" y="23.5">USB1.VBUS</text>
<text x="111.5" y="18.7">P1.2/AIN6/GPIO87(EXP1.1)</text>
<text x="111.5" y="21.1">P1.4/GPIO89(EXP1.2)</text>
<text x="111.5" y="23.5">P1.6/SPI0.CS(EXP1.3)</text>
<text x="168.5" y="18.7">P2.1/PWM1A(RGB.G/EXP1.16)</text>
<text x="168.5" y="21.1">P2.3/GPIO23(EXP1.15)</text>
<text x="168.5" y="23.5">P2.5/UART4.RX(EXP1.14)</text>
<text x="33.2" y="28.2">USB1.D-</text>
<text x="111.5" y="25.8">P1.8/SPI0.CLK(EXP1.4)</text>
<text x="111.5" y="28.2">P1.10/SPI0.MISO(EXP1.5)</text>
<text x="168.5" y="25.8">UART4.TX(EXP1.13)</text>
<text x="168.5" y="28.2">P2.9/I2C1.SCL(EXP1.12)</text>
<text x="33.2" y="30.6">USB1.D+</text>
<text x="33.2" y="33">USB1.ID</text>
<text x="111.5" y="30.6">P1.12/SPI0.MOSI(EXP1.6)</text>
<text x="168.5" y="30.6">P2.11/I2C1.SDA(EXP1.11)</text>
<text x="33.2" y="40.1">P1.19/AIN0(1.8V)(LIGHT.SENSOR)</text>
<text x="33.2" y="37.7">ADC-</text>
<text x="111.5" y="37.7">ADC+</text>
<text x="111.5" y="47.2">P1.26(I2C2.SDA)</text>
<text x="168.5" y="47.2">P2.25/SPI1.MOSI(7SEG)</text>
<text x="242.1" y="47.2">RESET#</text>
<text x="33.2" y="51.9">P1.29/PRU0.7(R.BTN)</text>
<text x="111.5" y="49.6">P1.28(I2C2.SCL)</text>
<text x="111.5" y="51.9">P1.30/UART0.TX(USB-&gt;SERIAL)</text>
<text x="168.5" y="49.6">P2.27/SPI1.MISO(7SEG)</text>
<text x="168.5" y="51.9">P2.29/SPI1.CLK(7SEG)</text>
<text x="242.1" y="51.9">P2.30/PRU0.3(BUZZER)</text>
<text x="33.2" y="54.3">P1.33/PRU0.4(ACC.INT2)</text>
<text x="33.2" y="56.7">P1.33/PRU0.1(RGB.R)</text>
<text x="33.2" y="59.1">P1.35/PRU1.10(RGB.G.ALT)</text>
<text x="111.5" y="54.3">P1.32/UART0.RX(USB-&gt;SERIAL)</text>
<text x="111.5" y="56.7">P1.34/GPIO26(ACC.INT1)</text>
<text x="111.5" y="59.1">P1.36/PWM0A(RGB.B)</text>
<text x="168.5" y="54.3">P2.31/SPI1.CS(7SEG)</text>
<text x="168.5" y="56.7">P2.33/GPIO45(L.BTN)</text>
<text x="42.7" y="78">P1.2/AIN6/GPIO87(EXP1.1)</text>
<text x="42.7" y="82.8">P1.4/GPIO89(EXP1.2)</text>
<text x="109.2" y="78">P2.1/PWM1A(RGB.G/EXP1.16)</text>
<text x="109.2" y="82.8">P2.3/GPIO23(EXP1.15)</text>
<text x="42.7" y="87.5">P1.6/SPI0.CS(EXP1.3)</text>
<text x="109.2" y="87.5">P2.5/UART4.RX(EXP1.14)</text>
<text x="42.7" y="92.3">P1.8/SPI0.CLK(EXP1.4)</text>
<text x="109.2" y="92.3">UART4.TX(EXP1.13)</text>
<text x="42.7" y="97">P1.10/SPI0.MISO(EXP1.5)</text>
<text x="42.7" y="101.8">P1.12/SPI0.MOSI(EXP1.6)</text>
<text x="109.2" y="97">P2.9/I2C1.SCL(EXP1.12)</text>
<text x="109.2" y="101.8">P2.11/I2C1.SDA(EXP1.11)</text>
<text x="185.1" y="101.8">P1.28(I2C2.SCL)</text>
<text x="237.3" y="99.4">P1.34/GPIO26(ACC.INT1)</text>
<text x="237.3" y="104.1">P1.33/PRU0.4(ACC.INT2)</text>
<text x="185.1" y="116">P1.26(I2C2.SDA)</text>
<text x="57" y="135">USB1.D-</text>
<text x="57" y="137.4">USB1.D+</text>
<text x="57" y="132.6">USB.HOST.VOUT</text>
<text x="97.3" y="132.6">USB1.VBUS</text>
<text x="137.7" y="137.4">USB1.DRVVBUS</text>
<text x="220.7" y="142.1">RESET#</text>
<text x="206.5" y="151.6">P1.29/PRU0.7(R.BTN)</text>
<text x="206.5" y="161.1">P2.33/GPIO45(L.BTN)</text>
<text x="116.3" y="196.7">P1.26(I2C2.SDA)</text>
<text x="116.3" y="194.3">P1.28(I2C2.SCL)</text>
</g>
<g font-size="1.7" fill="#808080">
<text x="73.6" y="15.2">POCKETBEAGLE-1A</text>
<text x="204.1" y="15.2">POCKETBEAGLE-1B</text>
<text x="28.7" y="34.6">0</text>
<text x="28.7" y="32.5">R8</text>
<text x="73.6" y="63.8">P1</text>
<text x="204.1" y="63.8">P2</text>
<text x="237.6" y="89.4">4.7uF</text>
<text x="237.6" y="87.3">C6</text>
<text x="168.7" y="101.3">.1uF</text>
<text x="168.7" y="99.2">C4</text>
<text x="178.2" y="106">.1uF</text>
<text x="178.2" y="103.9">C5</text>
<text x="26.1" y="127.4">X1</text>
<text x="111.5" y="129.5">U4</text>
<text x="139.8" y="130" transform="rotate(-90 139.8 130)">C7</text>
<text x="141.9" y="130" transform="rotate(-90 141.9 130)">10uF, 6.3V</text>
<text x="94" y="134">1206L025YR</text>
<text x="94" y="132.4">F1</text>
<text x="111.5" y="141.6">TPS2051CDBV</text>
<text x="134.8" y="141.9" transform="rotate(-90 134.8 141.9)">R5</text>
<text x="136.9" y="141.9" transform="rotate(-90 136.9 141.9)">4.7k</text>
<text x="198.9" y="139.5" transform="rotate(-90 198.9 139.5)">R17</text>
<text x="201" y="139.5" transform="rotate(-90 201 139.5)">4.7k</text>
<text x="203.6" y="139.5" transform="rotate(-90 203.6 139.5)">R18</text>
<text x="205.8" y="139.5" transform="rotate(-90 205.8 139.5)">4.7k</text>
<text x="102.3" y="146.4">.1uF</text>
<text x="102.3" y="144.2">C1</text>
<text x="123.7" y="179.8">C3</text>
<text x="134.8" y="179.8" transform="rotate(-90 134.8 179.8)">R15</text>
<text x="136.9" y="179.8" transform="rotate(-90 136.9 179.8)">DNP(2.2k)</text>
<text x="139.6" y="179.8" transform="rotate(-90 139.6 179.8)">R16</text>
<text x="141.7" y="179.8" transform="rotate(-90 141.7 179.8)">DNP(2.2k)</text>
<text x="144.3" y="179.8" transform="rotate(-90 144.3 179.8)">R11</text>
<text x="146.4" y="179.8" transform="rotate(-90 146.4 179.8)">1k</text>
<text x="123.7" y="182">.1uF</text>
<text x="69.1" y="191.5">SJ2</text>
<text x="78.6" y="189.1">SJ1</text>
<text x="82.6" y="186.8" transform="rotate(-90 82.6 186.8)">1k</text>
<text x="84.7" y="188.1" transform="rotate(-90 84.7 188.1)">R14</text>
<text x="87.3" y="186.8" transform="rotate(-90 87.3 186.8)">1k</text>
<text x="89.5" y="188.1" transform="rotate(-90 89.5 188.1)">R13</text>
<text x="92.1" y="186.8" transform="rotate(-90 92.1 186.8)">1k</text>
<text x="94.2" y="188.1" transform="rotate(-90 94.2 188.1)">R12</text>
<text x="149.8" y="190.5">JMP1</text>
</g>
<g font-size="1.7" fill="#c90d0c">
<text x="16.6" y="173">0 | 1 | 0 | 1 | A2 | A1 | A0 | R/W</text>
<text x="16.6" y="177.7">1 | 0 | 1 | 0 | L | L | L | R/W = 0x50</text>
<text x="16.6" y="175.3">------------------------------</text>
<text x="16.6" y="180.1">1 | 0 | 1 | 0 | L | L | H | R/W = 0x51</text>
<text x="16.6" y="182.5">1 | 0 | 1 | 0 | L | H | L | R/W = 0x52</text>
<text x="16.6" y="184.8">1 | 0 | 1 | 0 | L | H | H | R/W = 0x53</text>
<text x="16.6" y="187.2">1 | 0 | 1 | 0 | H | L | L | R/W = 0x54</text>
<text x="16.6" y="189.6">1 | 0 | 1 | 0 | H | L | H | R/W = 0x55</text>
<text x="16.6" y="191.9">1 | 0 | 1 | 0 | H | H | L | R/W = 0x56</text>
</g>
<text font-size="1.7" fill="#0dab76" x="16.6" y="194.3">1 | 0 | 1 | 0 | H | H | H | R/W = 0x57</text>
<g font-size="1.3" fill="#808080">
<text x="220" y="86.8">U3</text>
<text x="220" y="112.9">MMA8453Q</text>
<text x="78.3" y="139">U2</text>
<text x="232.6" y="146.1">RESET.BTN</text>
<text x="78.3" y="151.1">TPD4S012DRY</text>
<text x="232.6" y="155.6">R.BTN</text>
<text x="232.6" y="165.1">L.BTN</text>
<text x="98.6" y="186.5">U1</text>
<text x="96.4" y="201.4">CAT24C32</text>
</g>
<g font-size="1.1" fill="#808080">
<text x="75.4" y="135.2">120 Ohm (BLM18AG121SN1D)</text>
<text x="23.1" y="151.6">120 Ohm (BLM18AG121SN1D)</text>
</g>
<g font-size=".8" fill="#c90d0c">
<text x="35.5" y="129.1">Chassis GND</text>
<text x="35.5" y="143.8">Chassis GND</text>
<text x="78.5" y="152.2">Datasheet indicates all pins 1, 2, and 3</text>
<text x="78.9" y="153.1">have the exact same ESD protection</text>
<text x="81" y="153.9">and are interchangeable.</text>
</g>
</svg>
